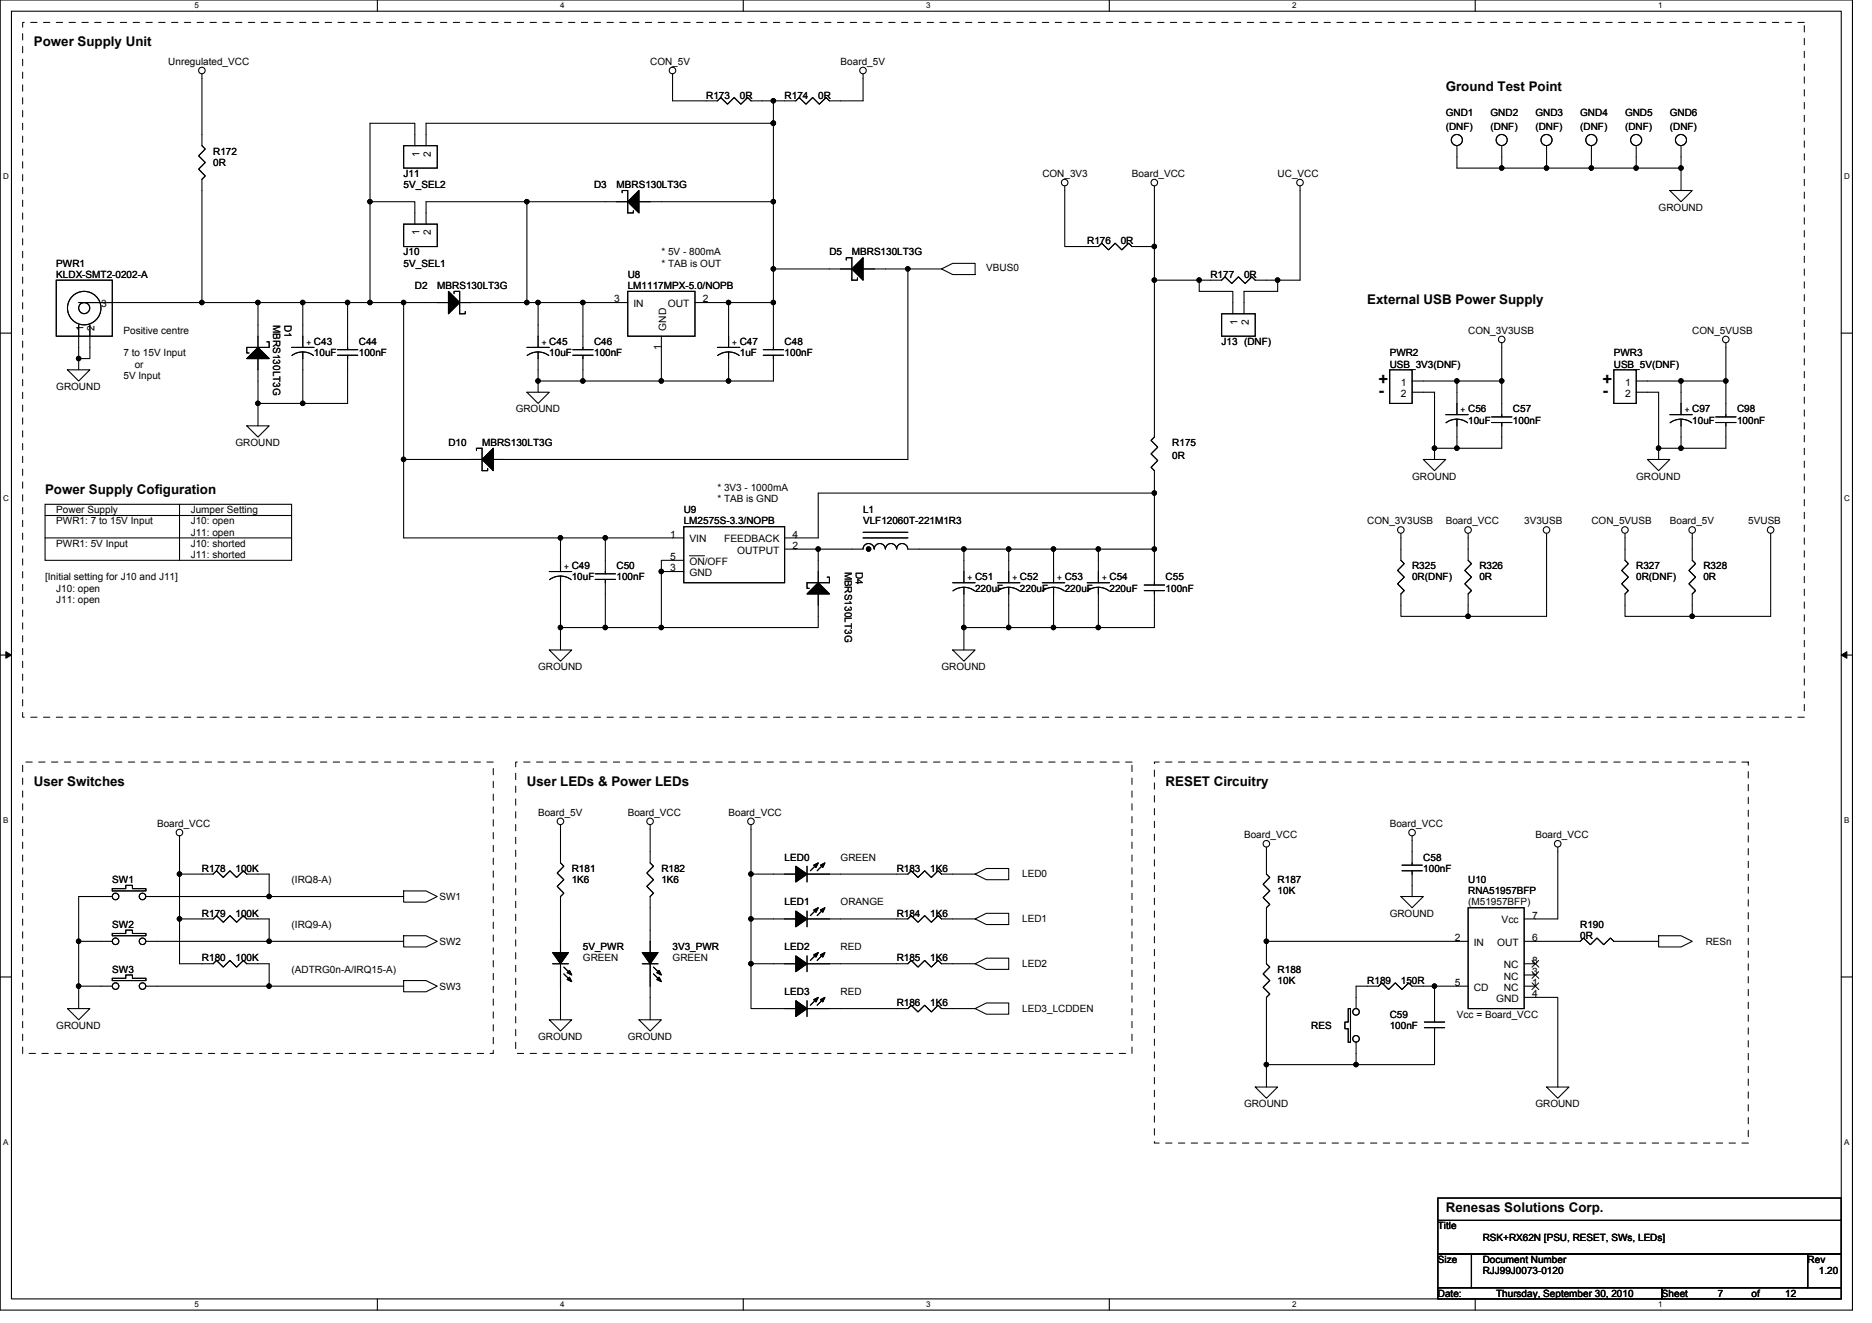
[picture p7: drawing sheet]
<svg xmlns="http://www.w3.org/2000/svg" width="297mm" height="210mm" viewBox="0 0 297 210" stroke-linecap="round" stroke-linejoin="round" font-family="sans-serif">
<path d="M0 0h293.9v207.9h-293.9zM1.8 1.8h290.4v204.3h-290.4z" fill="none" stroke="#000" stroke-width=".17"/>
<g fill="#fff">
<path d="M30.8 .2h.7v1.4h-.7z"/>
<path d="M30.8 206.3h.7v1.4h-.7z"/>
</g>
<path d="M59.9 0v1.8M59.9 206.1v1.8" fill="none" stroke="#000" stroke-width=".17"/>
<g fill="#fff">
<path d="M88.9 .2h.7v1.4h-.7z"/>
<path d="M88.9 206.3h.7v1.4h-.7z"/>
</g>
<path d="M117.9 0v1.8M117.9 206.1v1.8" fill="none" stroke="#000" stroke-width=".17"/>
<g fill="#fff">
<path d="M147 .2h.7v1.4h-.7z"/>
<path d="M147 206.3h.7v1.4h-.7z"/>
</g>
<path d="M176 0v1.8M176 206.1v1.8" fill="none" stroke="#000" stroke-width=".17"/>
<g fill="#fff">
<path d="M205 .2h.7v1.4h-.7z"/>
<path d="M205 206.3h.7v1.4h-.7z"/>
</g>
<path d="M234.1 0v1.8M234.1 206.1v1.8" fill="none" stroke="#000" stroke-width=".17"/>
<g fill="#fff">
<path d="M263.1 .2h.7v1.4h-.7z"/>
<path d="M263.1 206.3h.7v1.4h-.7z"/>
<path d="M.5 27.3h.9v1.4h-.9z"/>
<path d="M292.6 27.3h.9v1.4h-.9z"/>
<path d="M.5 78.4h.9v1.4h-.9z"/>
<path d="M292.6 78.4h.9v1.4h-.9z"/>
</g>
<path d="M0 52.9h1.8M292.2 52.9h1.7" fill="none" stroke="#000" stroke-width=".17"/>
<g fill="#fff">
<path d="M.5 129.5h.8v1.4h-.8z"/>
<path d="M292.6 129.5h.9v1.4h-.9z"/>
</g>
<path d="M0 103.9h1.8M292.2 103.9h1.7" fill="none" stroke="#000" stroke-width=".17"/>
<path d="M.9 103.4l.9 .5-.9 .5zM292.2 103.9l.8-.5v1z" fill="#000" stroke="#000" stroke-width=".16"/>
<g fill="#fff">
<path d="M.5 180.5h.8v1.4h-.8z"/>
<path d="M292.6 180.5h.9v1.4h-.9z"/>
</g>
<g fill="none" stroke="#000" stroke-width=".17">
<path d="M32 11.7v11.4l.6 .5-1.1 1.1 1.1 1.1-1.1 1 1.1 1.1-.6 .5v19.6h8.9M106.7 11.7v4.3h7.1l.6-.5 1 1 1.1-1 1.1 1 1-1 .6 .5h3.5M122.7 19.6h-55.1v3.5M122.7 16v3.6M122.7 19.6v12.4M136.9 11.7v4.3h-5.3l-.5-.5-1.1 1-1.1-1-1 1-1.1-1-.5 .5h-3.6M58.7 32v16M64 35.6h5.4v3.5h-5.4zM64 23.1h5.4v3.6h-5.4zM65.8 23.1v-3.5h-7.1v12.4h7.1v3.6M83.6 32h16M83.6 32h-16v3.6"/>
<path d="M83.6 32v16M98.7 30.6v-.4h.9v3.6h.9v-.4M101.4 32h21.3M122.7 32v10.7M168.9 29.5v9.6h5.4l.5-.5 1.1 1 1.1-1 1 1 1.1-1 .5 .5h3.6M183.2 29.5v9.6M183.2 39.1v5.4M206.3 29.5v15l-3.6-.1M231.2 23.1v3.6h7.1M238.3 26.7h7.1M238.3 23.1v3.6M245.4 26.7h7.1"/>
<path d="M245.4 23.1v3.6M252.5 26.7h7.1M252.5 23.1v3.6M259.6 26.7h7.1M259.6 23.1v3.6M265 30.2h3.5l-1.8 1.8zM266.7 23.1v3.6M266.7 26.7v3.5M8.9 44.4h8.9v8.9h-8.9zM10.7 58.7h3.6l-1.8 1.8zM12.5 56.9v1.8M12.5 48h19.5"/>
<path d="M12.5 51.6v5.3h1.8v-5.3M40.9 48h7.1v7.1M40.9 56.9v7.1M40.9 48v7.1M42.4 54.2h.3v.9h-3.5v.9h.3M46.3 55.1h3.5M46.3 56.4a2.86 2.86 0 0 1 3.4 0M48 55.8v8.2M48 48h7.2M53.5 56.4h3.3M53.5 55.5h3.3M55.2 56.4v7.6h-7.2"/>
<path d="M55.2 48v7.5M55.2 48h3.5M58.7 48h5.3M64 48v24.9h12.5M71.2 48h-7.2M72 46.6v-.4h.9v3.6h.9v-.4M72.9 48h10.7M83.6 48h1.8M83.6 55.1h3.6M83.6 56.4a2.86 2.86 0 0 1 3.5 0M85.4 48v7.1M85.4 55.8v4.7"/>
<path d="M85.4 48h7.1M90.9 56.4h3.2M90.9 55.5h3.2M92.5 48h7.1M92.5 48v7.5M92.5 56.4v4.1M99.6 46.2h10.7v7.1h-10.7zM104.9 53.3v7.2M110.3 48h5.3M113.8 55.1h3.6M113.9 56.4a2.86 2.86 0 0 1 3.4 0M115.6 48v7.1"/>
<path d="M115.6 55.8v4.7M115.6 48h7.1v7.5M121.1 56.4h3.2M121.1 55.5h3.2M122.7 56.4v4.1h-7.1M122.7 42.7v5.3M122.7 42.7h12.5M134.3 41.3v-.4h.9v3.5h.9v-.3M136.9 42.7h7.2M144.1 42.7h5.3M144.1 42.7v30.2h-65.8M149.4 42.7l1.8-.9h3.5v1.8h-3.5z"/>
<path d="M183.2 44.5v24.8l-.6 .6 1.1 1.1-1.1 1 1.1 1.1-1.1 1 .6 .6v3.5M183.2 44.5h7.1v1.7h5.3v3.6M190.3 44.4h3.5l.6-.5 1 1.1 1.1-1.1 1.1 1.1 1-1.1 .6 .5 3.5 .1M193.8 49.8h5.4v3.5h-5.4zM202.7 44.5v1.7h-5.3v3.6M220.5 58.7h3.6v5.3h-3.6zM238.3 54.4v6.1M256.1 58.7h3.5v5.3h-3.5zM273.9 54.4v6.1M39.2 67.6h3.5l-1.8 1.7zM40.9 64h7.1M40.9 64v3.6"/>
<path d="M64 72.9v12.4h24.9M75.6 71.5v-.4h.9v3.6h.9v-.4M83.6 62.2h3.6l-1.8 1.8zM85.4 60.5v1.7M85.4 60.5h7.1M92.5 60.5h12.4M104.9 60.5h10.7M183.2 78.2h-53.4v7.1h-5.3M183.2 78.2v8.9M224.1 60.5h7.1v5.3M224.1 62.2h3.5v8.9M225.8 72.9h3.6l-1.8 1.8z"/>
<path d="M227.6 71.1h3.6M227.6 71.1v1.8M229.4 65.8h3.6M229.4 67.1a2.86 2.86 0 0 1 3.5 0M231.2 66.5v4.6M231.2 60.5h7.1v5.6M236.7 67h3.2M236.7 66.1h3.2M238.3 67v4.1h-7.1M259.6 62.2h3.6v8.9M259.6 60.5h7.1M261.4 72.9h3.6l-1.8 1.8z"/>
<path d="M263.2 71.1v1.8M263.2 71.1h3.5M265 65.8h3.5M265 67.1a2.86 2.86 0 0 1 3.4 0M266.7 66.5v4.6M266.7 60.5h7.2v5.6M266.7 60.5v5.3M272.2 67h3.3M272.2 66.1h3.3M273.9 67v4.1h-7.2M7.2 81.8h39.1M7.2 85.3h39.1"/>
<path d="M7.2 80h39.1v8.9h-39.1zM28.5 80v8.9M87.2 90.7h3.5M87.2 92a2.86 2.86 0 0 1 3.4 0M88.9 85.3v5.4M88.9 91.4v8.2M88.9 85.3h7.2v5.7M88.9 99.6h7.2M88.9 99.6v3.5M94.4 91.9h3.3M94.4 91h3.3M96.1 91.9v7.7"/>
<path d="M96.1 99.6h8.8M96.1 85.3h12.4M108.5 88.9h-3.6v1.8M108.5 90.7h-3.6v8.9M108.5 83.6h16v8.9h-16zM124.5 87.1h5.3v5.4M129.8 94.2v5.4h-24.9M131.3 91.6h.3v.9h-3.5v.8h.3M136.9 85.3h7.2M136.9 84.5h7.2M140.5 87.1a.89 .89 0 0 0-.9-.9 .89 .89 0 0 0-.9 .9 .88 .88 0 0 0-.9-.9 .88 .88 0 0 0-.9 .9h-7.1M140.5 87.1a.88 .88 0 0 1 .9-.9 .88 .88 0 0 1 .9 .9"/>
<path d="M142.3 87.1a.88 .88 0 0 1 .9-.9 .88 .88 0 0 1 .8 .9M151.2 92.5h3.5M151.2 93.7a2.86 2.86 0 0 1 3.4 0M152.9 87.1v5.4M152.9 87.1h7.2v5.4M152.9 87.1h-8.8M152.9 93.2v6.4M152.9 99.6v3.5M152.9 99.6h7.2M158.3 92.5h3.5M158.3 93.7a2.86 2.86 0 0 1 3.5 0M160.1 87.1h7.1v5.4"/>
<path d="M160.1 93.2v6.4M160.1 99.6h7.1M165.4 92.5h3.5M165.4 93.7a2.86 2.86 0 0 1 3.5 0M167.2 93.2v6.4M167.2 87.1h7.1M167.2 99.6h7.1M172.5 92.5h3.6M172.5 93.7a2.86 2.86 0 0 1 3.5 0M174.3 87.1h8.9M174.3 87.1v5.4M174.3 93.2v6.4"/>
<path d="M181.6 93.7h3.2M181.6 92.8h3.2M183.2 87.1v5.7M183.2 93.7v5.9h-8.9M222.3 84.6v4.3l.5 .5-1 1.1 1 1.1-1 1 1 1.1-.5 .5v3.6h10.7M233 84.6v4.3l.5 .5-1.1 1.1 1.1 1.1-1.1 1 1.1 1.1-.5 .5v3.6h12.4v-13.2M257.8 84.6v4.3l.6 .5-1.1 1.1 1.1 1.1-1.1 1 1.1 1.1-.6 .5v3.6h10.7M268.5 84.6v4.3l.5 .5-1 1.1 1 1.1-1 1 1 1.1-.5 .5v3.6h12.5v-13.2M87.2 103.1h3.5l-1.8 1.8zM151.2 103.1h3.5l-1.8 1.8zM28.5 132.6v6.1M28.5 138.7v7.1"/>
<path d="M28.5 138.7h5.3l.6-.5 1 1 1.1-1 1 1 1.1-1 .6 .5h3.5v3.5M88.9 130.9v6l.6 .5-1.1 1.1 1.1 1.1-1.1 1 1.1 1.1-.6 .5v8.9M103.2 130.9v6l.5 .5-1.1 1.1 1.1 1.1-1.1 1 1.1 1.1-.5 .5v8.9M119.2 130.9v7.8h7.1M119.2 138.7v7.1h7.1M128.1 138.7h16l.5-.5 1.1 1 1-1 1.1 1 1.1-1 .5 .5h5.3M128.1 137.4v2.5M129.7 137.1l-1.1 1.1M130.7 137.1l-1 1.1M154.7 138.7l1.8-.9h3.6v1.8h-3.6zM201 134.4v4.3l.5 .5-1.1 1.1 1.1 1.1-1.1 1 1.1 1.1-.5 .5v8.9l.5 .5-1.1 1.1 1.1 1.1-1.1 1 1.1 1.1-.5 .5v10.7M222.5 138.2h3.2"/>
<path d="M222.5 137.3h3.2M224.1 132.6v4.7M224.1 138.2v4M247.2 134.4v11.4h-3.6M0 155h1.8M12.5 149.4v7.1M12.5 156.5v3.5M12.5 149.4h5.3M17.8 142.2h-5.3v7.2M17.8 156.5h-5.3M17.8 155.2h2.2v-.5h1v.5h2.2v.4h-5.4zM17.8 148.1h2.2v-.5h1v.5h2.2v.4h-5.4z"/>
<path d="M17.8 141h2.2v-.5h1v.5h2.2v.4h-5.4zM23.2 149.4h19.5M23.2 156.5h19.5M28.5 145.8v7.1h5.3l.6-.5 1 1 1.1-1 1 1 1.1-1 .6 .5h3.5v3.6M28.5 145.8h5.3l.6-.5 1 1 1.1-1 1 1 1.1-1 .6 .5h3.5v3.6M42.7 142.2h21.3M42.7 149.4h21.3M42.7 156.5h21.3M42.7 142.2h-19.5M64 141.4h3.6l1.8 .8-1.8 .9h-3.6zM64 148.5h3.6l1.8 .9-1.8 .8h-3.6zM64 155.6h3.6l1.8 .9-1.8 .9h-3.6z"/>
<path d="M87.7 152.9h2.5M88.9 152.9v8.9M89.5 153.4l1 1.1M89.5 154.5l1 1.1M101.9 152.9h2.5M103.2 152.9v8.9M103.7 153.4l1.1 1.1M103.7 154.5l1.1 1.1M119.2 152.9v7.1h7.1M119.2 145.8v7.1h7.1M128.1 145.8h16l.5-.5 1.1 1 1-1 1.1 1 1.1-1 .5 .5h5.3M128.1 152.9h16l.5-.5 1.1 1 1-1 1.1 1 1.1-1 .5 .5h5.3"/>
<path d="M128.1 158.8v2.5M128.1 144.5v2.5M128.1 151.7v2.5M129.7 158.4l-1.1 1.1M129.7 144.2l-1.1 1.1M129.7 151.3l-1.1 1.1M130.7 158.4l-1 1.1M130.7 144.2l-1 1.1M130.7 151.3l-1 1.1M154.7 145.8l1.8-.9h3.6v1.8h-3.6zM154.7 152.9l1.8-.9h3.6v1.8h-3.6zM222.3 142.2h3.5l-1.7 1.8z"/>
<path d="M227.6 156.5h-3.5l-.6-.6-1 1.1-1.1-1.1-1.1 1.1-1-1.1-.6 .6h-3.5v3.5M227.6 156.5v5.7M227.6 156.5h5.4M233 144h8.8v16h-8.8zM233 149.4h-32M241.8 149.4h1.8M241.8 152.9h1.8M241.8 156.5h1.8M241.8 154.7h1.8M241.8 158.2h1.8M241.8 145.8h1.8M243.6 149.4h7.1l.6-.6 1 1.1 1.1-1.1 1.1 1.1 1-1.1 .6 .6h7.1"/>
<path d="M243.6 158.2h3.6v14.3M263.2 148.5h3.5l1.8 .9-1.8 .8h-3.5zM292.2 155h1.7M10.7 160h3.6l-1.8 1.8zM87.2 161.8h3.5l-1.8 1.8zM101.4 161.8h3.5l-1.7 1.8zM128.1 160h16l.5-.5 1.1 1 1-1 1.1 1 1.1-1 .5 .5h5.3M154.7 160l1.8-.9h3.6v1.8h-3.6zM199.2 172.5h3.5l-1.7 1.7zM201 168.9v3.6M201 168.9h14.2M213.9 160h.4v5.4h-.4v-2.2h-.5v-1h.5z"/>
<path d="M226 163h3.2M226 162.2h3.2M227.6 163v5.9h-12.4v-3.5M245.4 172.5h3.6l-1.8 1.7zM228.2 190.1h64v3.5h-64zM228.2 193.6h64v5.4h-64zM228.2 199h5.3v5.3h-5.3zM233.5 199h53.3v5.3h-53.3zM286.8 199h5.4v5.3h-5.4zM228.2 204.3h35.5v1.8h-35.5zM263.7 204.3h28.5v1.8h-28.5z"/>
<circle cx="32" cy="11.2" r=".52"/>
<circle cx="106.7" cy="11.2" r=".52"/>
<circle cx="136.9" cy="11.2" r=".52"/>
<circle cx="168.9" cy="29" r=".52"/>
<circle cx="183.2" cy="29" r=".52"/>
<circle cx="206.3" cy="29" r=".52"/>
<circle cx="231.2" cy="22.2" r=".88"/>
<circle cx="238.3" cy="22.2" r=".88"/>
<circle cx="245.4" cy="22.2" r=".88"/>
<circle cx="252.5" cy="22.2" r=".88"/>
<circle cx="259.6" cy="22.2" r=".88"/>
<circle cx="266.7" cy="22.2" r=".88"/>
<circle cx="13.4" cy="48.9" r=".88"/>
<circle cx="13.4" cy="48.9" r="2.66"/>
<circle cx="238.3" cy="53.9" r=".52"/>
<circle cx="273.8" cy="53.9" r=".52"/>
<circle cx="222.3" cy="84.1" r=".52"/>
<circle cx="232.9" cy="84.1" r=".52"/>
<circle cx="245.4" cy="84.1" r=".52"/>
<circle cx="257.8" cy="84.1" r=".52"/>
<circle cx="268.5" cy="84.1" r=".52"/>
<circle cx="280.9" cy="84.1" r=".52"/>
<circle cx="28.5" cy="132.1" r=".52"/>
<circle cx="88.9" cy="130.3" r=".52"/>
<circle cx="103.1" cy="130.3" r=".52"/>
<circle cx="119.2" cy="130.3" r=".52"/>
<circle cx="200.9" cy="133.9" r=".52"/>
<circle cx="224.1" cy="132.1" r=".52"/>
<circle cx="247.2" cy="133.9" r=".52"/>
<circle cx="18.3" cy="149.3" r=".52"/>
<circle cx="18.3" cy="142.2" r=".52"/>
<circle cx="18.3" cy="156.5" r=".52"/>
<circle cx="22.6" cy="142.2" r=".52"/>
<circle cx="22.6" cy="149.3" r=".52"/>
<circle cx="22.6" cy="156.5" r=".52"/>
<circle cx="215.2" cy="164.8" r=".52"/>
<circle cx="215.2" cy="160.5" r=".52"/>
</g>
<g fill="#000" stroke="#000" stroke-width=".17">
<path d="M99.6 32l1.8-1.8v3.6z" fill-rule="evenodd"/>
<path d="M99.6 32l1.8-1.8v3.6z" fill-rule="evenodd"/>
<path d="M40.9 55.1l1.8 1.8h-3.5z" fill-rule="evenodd"/>
<path d="M40.9 55.1l1.8 1.8h-3.5z" fill-rule="evenodd"/>
<path d="M71.2 46.2l1.7 1.8-1.7 1.8z" fill-rule="evenodd"/>
<path d="M71.2 46.2l1.7 1.8-1.7 1.8z" fill-rule="evenodd"/>
<path d="M135.2 42.7l1.7-1.8v3.5z" fill-rule="evenodd"/>
<path d="M135.2 42.7l1.7-1.8v3.5z" fill-rule="evenodd"/>
<path d="M76.5 72.9l1.8-1.8v3.6z" fill-rule="evenodd"/>
<path d="M76.5 72.9l1.8-1.8v3.6z" fill-rule="evenodd"/>
<path d="M129.8 92.5l1.8 1.7h-3.5z" fill-rule="evenodd"/>
<path d="M129.8 92.5l1.8 1.7h-3.5z" fill-rule="evenodd"/>
<path d="M126.3 137.4l1.8 1.3-1.8 1.2z" fill-rule="evenodd"/>
<path d="M126.3 137.4l1.8 1.3-1.8 1.2z" fill-rule="evenodd"/>
<path d="M129.1 137.3l.7-.4-.3 .7z" fill-rule="evenodd"/>
<path d="M129.1 137.3l.7-.4-.3 .7z" fill-rule="evenodd"/>
<path d="M130.2 137.3l.7-.4-.3 .7z" fill-rule="evenodd"/>
<path d="M130.2 137.3l.7-.4-.3 .7z" fill-rule="evenodd"/>
<path d="M87.7 151.1h2.5l-1.3 1.8z" fill-rule="evenodd"/>
<path d="M87.7 151.1h2.5l-1.3 1.8z" fill-rule="evenodd"/>
<path d="M90.4 155l.3 .7-.7-.3z" fill-rule="evenodd"/>
<path d="M90.4 154l.3 .7-.7-.4z" fill-rule="evenodd"/>
<path d="M90.4 155l.3 .7-.7-.3z" fill-rule="evenodd"/>
<path d="M90.4 154l.3 .7-.7-.4z" fill-rule="evenodd"/>
<path d="M101.9 151.1h2.5l-1.2 1.8z" fill-rule="evenodd"/>
<path d="M101.9 151.1h2.5l-1.2 1.8z" fill-rule="evenodd"/>
<path d="M104.6 155l.3 .7-.7-.3z" fill-rule="evenodd"/>
<path d="M104.6 154l.3 .7-.7-.4z" fill-rule="evenodd"/>
<path d="M104.6 155l.3 .7-.7-.3z" fill-rule="evenodd"/>
<path d="M104.6 154l.3 .7-.7-.4z" fill-rule="evenodd"/>
<path d="M126.3 144.5l1.8 1.3-1.8 1.2z" fill-rule="evenodd"/>
<path d="M126.3 144.5l1.8 1.3-1.8 1.2z" fill-rule="evenodd"/>
<path d="M126.3 151.7l1.8 1.2-1.8 1.3z" fill-rule="evenodd"/>
<path d="M126.3 151.7l1.8 1.2-1.8 1.3z" fill-rule="evenodd"/>
<path d="M129.1 158.6l.7-.4-.3 .8z" fill-rule="evenodd"/>
<path d="M129.1 158.6l.7-.4-.3 .8z" fill-rule="evenodd"/>
<path d="M129.1 144.4l.7-.4-.3 .7z" fill-rule="evenodd"/>
<path d="M129.1 144.4l.7-.4-.3 .7z" fill-rule="evenodd"/>
<path d="M129.1 151.5l.7-.4-.3 .7z" fill-rule="evenodd"/>
<path d="M129.1 151.5l.7-.4-.3 .7z" fill-rule="evenodd"/>
<path d="M130.2 158.6l.7-.4-.3 .8z" fill-rule="evenodd"/>
<path d="M130.2 158.6l.7-.4-.3 .8z" fill-rule="evenodd"/>
<path d="M130.2 144.4l.7-.4-.3 .7z" fill-rule="evenodd"/>
<path d="M130.2 144.4l.7-.4-.3 .7z" fill-rule="evenodd"/>
<path d="M130.2 151.5l.7-.4-.3 .7z" fill-rule="evenodd"/>
<path d="M130.2 151.5l.7-.4-.3 .7z" fill-rule="evenodd"/>
<path d="M126.3 158.8l1.8 1.2-1.8 1.3z" fill-rule="evenodd"/>
<path d="M126.3 158.8l1.8 1.2-1.8 1.3z" fill-rule="evenodd"/>
<circle cx="122.7" cy="19.5" r=".35"/>
<circle cx="122.7" cy="16" r=".35"/>
<circle cx="58.7" cy="32" r=".35"/>
<circle cx="83.6" cy="32" r=".35"/>
<circle cx="122.7" cy="32" r=".35"/>
<circle cx="183.2" cy="39.1" r=".35"/>
<circle cx="238.3" cy="26.7" r=".35"/>
<circle cx="245.4" cy="26.7" r=".35"/>
<circle cx="252.5" cy="26.7" r=".35"/>
<circle cx="259.6" cy="26.7" r=".35"/>
<circle cx="266.7" cy="26.7" r=".35"/>
<circle cx="12.5" cy="56.9" r=".35"/>
<circle cx="32" cy="48" r=".35"/>
<circle cx="40.9" cy="48" r=".35"/>
<circle cx="48" cy="48" r=".35"/>
<circle cx="55.1" cy="48" r=".35"/>
<circle cx="58.7" cy="48" r=".35"/>
<circle cx="64" cy="48" r=".35"/>
<circle cx="83.6" cy="48" r=".35"/>
<circle cx="85.4" cy="48" r=".35"/>
<circle cx="92.5" cy="48" r=".35"/>
<circle cx="115.6" cy="48" r=".35"/>
<circle cx="122.7" cy="48" r=".35"/>
<circle cx="122.7" cy="42.7" r=".35"/>
<circle cx="144" cy="42.7" r=".35"/>
<circle cx="183.2" cy="44.4" r=".35"/>
<circle cx="190.3" cy="44.4" r=".35"/>
<circle cx="202.7" cy="44.4" r=".35"/>
<circle cx="40.9" cy="64" r=".35"/>
<circle cx="48" cy="64" r=".35"/>
<circle cx="64" cy="72.9" r=".35"/>
<circle cx="85.4" cy="60.4" r=".35"/>
<circle cx="92.5" cy="60.4" r=".35"/>
<circle cx="104.9" cy="60.4" r=".35"/>
<circle cx="115.6" cy="60.4" r=".35"/>
<circle cx="183.2" cy="78.2" r=".35"/>
<circle cx="227.6" cy="71.1" r=".35"/>
<circle cx="231.2" cy="60.4" r=".35"/>
<circle cx="231.2" cy="71.1" r=".35"/>
<circle cx="238.3" cy="60.4" r=".35"/>
<circle cx="263.2" cy="71.1" r=".35"/>
<circle cx="266.7" cy="71.1" r=".35"/>
<circle cx="266.7" cy="60.4" r=".35"/>
<circle cx="273.8" cy="60.4" r=".35"/>
<circle cx="88.9" cy="85.3" r=".35"/>
<circle cx="88.9" cy="99.6" r=".35"/>
<circle cx="96" cy="99.6" r=".35"/>
<circle cx="96" cy="85.3" r=".35"/>
<circle cx="104.9" cy="90.7" r=".35"/>
<circle cx="104.9" cy="99.6" r=".35"/>
<circle cx="129.8" cy="87.1" r=".35"/>
<circle cx="137.8" cy="87.1" r=".35"/>
<circle cx="152.9" cy="99.6" r=".35"/>
<circle cx="152.9" cy="87.1" r=".35"/>
<circle cx="160" cy="87.1" r=".35"/>
<circle cx="160" cy="99.6" r=".35"/>
<circle cx="167.2" cy="99.6" r=".35"/>
<circle cx="167.2" cy="87.1" r=".35"/>
<circle cx="174.3" cy="87.1" r=".35"/>
<circle cx="174.3" cy="99.6" r=".35"/>
<circle cx="183.2" cy="87.1" r=".35"/>
<circle cx="232.9" cy="97.8" r=".35"/>
<circle cx="268.5" cy="97.8" r=".35"/>
<circle cx="28.5" cy="138.7" r=".35"/>
<circle cx="119.2" cy="138.7" r=".35"/>
<circle cx="12.5" cy="149.3" r=".35"/>
<circle cx="12.5" cy="156.5" r=".35"/>
<circle cx="28.5" cy="145.8" r=".35"/>
<circle cx="42.7" cy="142.2" r=".35"/>
<circle cx="42.7" cy="156.5" r=".35"/>
<circle cx="42.7" cy="149.3" r=".35"/>
<circle cx="119.2" cy="152.9" r=".35"/>
<circle cx="119.2" cy="145.8" r=".35"/>
<circle cx="200.9" cy="149.3" r=".35"/>
<circle cx="227.6" cy="156.5" r=".35"/>
<circle cx="200.9" cy="168.9" r=".35"/>
<circle cx="215.2" cy="168.9" r=".35"/>
</g>
<path d="M3.6 3.6h282.7v110.2h-282.7zM3.6 120.9h74.7v46.2h-74.7zM81.8 120.9h97.8v46.2h-97.8zM183.2 120.9h94.2v60.5h-94.2z" fill="none" stroke="#000" stroke-width=".16" stroke-dasharray="1 1 1 1 1 1 1 1"/>
<path d="M109.4 88.2h2.4M243.1 155.9l1.1 1.1M243.1 154.2l1.1 1M243.1 152.4l1.1 1.1M244.2 155.9l-1.1 1.1M244.2 154.2l-1.1 1M244.2 152.4l-1.1 1.1" fill="none" stroke="#000" stroke-width=".16"/>
<g font-size="2.6">
<text x="218.7" y="61.1">+</text>
<text x="218.7" y="62.9">-</text>
<text x="254.3" y="61.1">+</text>
<text x="254.3" y="62.9">-</text>
</g>
<g font-size="2.1">
<text x="5.4" y="7.3">Power Supply Unit</text>
<text x="229.4" y="14.4">Ground Test Point</text>
<text x="217" y="48.2">External USB Power Supply</text>
<text x="7.2" y="78.4">Power Supply Cofiguration</text>
<text x="5.4" y="124.7">User Switches</text>
<text x="83.6" y="124.7">User LEDs &amp; Power LEDs</text>
<text x="185" y="124.7">RESET Circuitry</text>
<text x="229.4" y="192.2">Renesas Solutions Corp.</text>
</g>
<g font-size="1.6">
<text x="26.7" y="10.3">Unregulated_VCC</text>
<text x="103.2" y="10.3">CON_5V</text>
<text x="133.4" y="10.3">Board_5V</text>
<text x="112.1" y="15.6">R173</text>
<text x="117.4" y="15.6">0R</text>
<text x="124.5" y="15.6">R174</text>
<text x="129.8" y="15.6">0R</text>
<text x="229.4" y="18.5">GND1</text>
<text x="229.4" y="20.6">(DNF)</text>
<text x="236.5" y="18.5">GND2</text>
<text x="236.5" y="20.6">(DNF)</text>
<text x="243.6" y="18.5">GND3</text>
<text x="243.6" y="20.6">(DNF)</text>
<text x="250.7" y="18.5">GND4</text>
<text x="250.7" y="20.6">(DNF)</text>
<text x="257.8" y="18.5">GND5</text>
<text x="257.8" y="20.6">(DNF)</text>
<text x="265" y="18.5">GND6</text>
<text x="265" y="20.6">(DNF)</text>
<text x="33.8" y="24.5">R172</text>
<text x="33.8" y="26.3">0R</text>
<text x="64" y="28.1">J11</text>
<text x="64" y="29.9">5V_SEL2</text>
<text x="66.6" y="24.9" transform="rotate(-90 66.6 24.9)">1</text>
<text x="68.3" y="24.9" transform="rotate(-90 68.3 24.9)">2</text>
<text x="94.3" y="29.9">D3</text>
<text x="97.8" y="29.9">MBRS130LT3G</text>
<text x="165.4" y="28.1">CON_3V3</text>
<text x="179.6" y="28.1">Board_VCC</text>
<text x="202.7" y="28.1">UC_VCC</text>
<text x="263.2" y="33.4">GROUND</text>
<text x="64" y="40.5">J10</text>
<text x="66.6" y="37.4" transform="rotate(-90 66.6 37.4)">1</text>
<text x="68.3" y="37.4" transform="rotate(-90 68.3 37.4)">2</text>
<text x="104.9" y="40.5">* 5V - 800mA</text>
<text x="131.6" y="40.5">D5</text>
<text x="135.2" y="40.5">MBRS130LT3G</text>
<text x="172.5" y="38.8">R176</text>
<text x="177.8" y="38.8">0R</text>
<text x="8.9" y="42.3">PWR1</text>
<text x="8.9" y="44.1">KLDX-SMT2-0202-A</text>
<text x="64" y="42.3">5V_SEL1</text>
<text x="65.8" y="45.9">D2</text>
<text x="69.4" y="45.9">MBRS130LT3G</text>
<text x="97.5" y="48">3</text>
<text x="99.6" y="44.1">U8</text>
<text x="99.6" y="45.9">LM1117MPX-5.0/NOPB</text>
<text x="104.9" y="42.3">* TAB is OUT</text>
<text x="111.5" y="48">2</text>
<text x="156.5" y="43">VBUS0</text>
<text x="192.1" y="44.1">R177</text>
<text x="197.4" y="44.1">0R</text>
<text x="13.2" y="52.5" transform="rotate(-90 13.2 52.5)">1</text>
<text x="15" y="52.5" transform="rotate(-90 15 52.5)">2</text>
<text x="16" y="48.7">3</text>
<text x="19.6" y="53">Positive centre</text>
<text x="43.4" y="51.6" transform="rotate(90 43.4 51.6)">MBRS130LT3G</text>
<text x="45.1" y="51.6" transform="rotate(90 45.1 51.6)">D1</text>
<text x="100.5" y="48.7">IN</text>
<text x="105.7" y="52.5" transform="rotate(-90 105.7 52.5)">GND</text>
<text x="106" y="48.7">OUT</text>
<text x="196.4" y="51.6" transform="rotate(-90 196.4 51.6)">1</text>
<text x="198.1" y="51.6" transform="rotate(-90 198.1 51.6)">2</text>
<text x="233" y="53">CON_3V3USB</text>
<text x="268.5" y="53">CON_5VUSB</text>
<text x="19.6" y="56.5">7 to 15V Input</text>
<text x="21.4" y="58.3">or</text>
<text x="48.6" y="54.8">+ C43</text>
<text x="49.8" y="56.5">10uF</text>
<text x="56.9" y="54.8">C44</text>
<text x="56.9" y="56.5">100nF</text>
<text x="85.9" y="54.8">+ C45</text>
<text x="87.2" y="56.5">10uF</text>
<text x="94.3" y="54.8">C46</text>
<text x="94.3" y="56.5">100nF</text>
<text x="104.9" y="55.5" transform="rotate(-90 104.9 55.5)">1</text>
<text x="116.1" y="54.8">+ C47</text>
<text x="117.4" y="56.5">1uF</text>
<text x="124.5" y="54.8">C48</text>
<text x="124.5" y="56.5">100nF</text>
<text x="193.8" y="54.8">J13 (DNF)</text>
<text x="220.5" y="56.5">PWR2</text>
<text x="220.5" y="58.3">USB_3V3(DNF)</text>
<text x="256.1" y="56.5">PWR3</text>
<text x="256.1" y="58.3">USB_5V(DNF)</text>
<text x="8.9" y="61.9">GROUND</text>
<text x="19.6" y="60.1">5V Input</text>
<text x="81.8" y="65.4">GROUND</text>
<text x="222.3" y="61.2">1</text>
<text x="222.3" y="62.9">2</text>
<text x="231.7" y="65.4">+ C56</text>
<text x="240.1" y="65.4">C57</text>
<text x="257.8" y="61.2">1</text>
<text x="257.8" y="62.9">2</text>
<text x="267.3" y="65.4">+ C97</text>
<text x="275.6" y="65.4">C98</text>
<text x="37.4" y="70.8">GROUND</text>
<text x="71.2" y="70.8">D10</text>
<text x="76.5" y="70.8">MBRS130LT3G</text>
<text x="186" y="70.8">R175</text>
<text x="233" y="67.2">10uF</text>
<text x="240.1" y="67.2">100nF</text>
<text x="268.5" y="67.2">10uF</text>
<text x="275.6" y="67.2">100nF</text>
<text x="113.8" y="77.9">* 3V3 - 1000mA</text>
<text x="186" y="72.9">0R</text>
<text x="224.1" y="76.1">GROUND</text>
<text x="259.6" y="76.1">GROUND</text>
<text x="8.9" y="83.2">PWR1: 7 to 15V Input</text>
<text x="8.9" y="81.4">Power Supply</text>
<text x="30.3" y="81.4">Jumper Setting</text>
<text x="30.3" y="83.2">J10: open</text>
<text x="108.5" y="81.4">U9</text>
<text x="108.5" y="83.2">LM2575S-3.3/NOPB</text>
<text x="113.8" y="79.7">* TAB is GND</text>
<text x="136.9" y="81.4">L1</text>
<text x="136.9" y="83.2">VLF12060T-221M1R3</text>
<text x="217" y="83.2">CON_3V3USB</text>
<text x="229.4" y="83.2">Board_VCC</text>
<text x="241.8" y="83.2">3V3USB</text>
<text x="252.5" y="83.2">CON_5VUSB</text>
<text x="265" y="83.2">Board_5V</text>
<text x="277.4" y="83.2">5VUSB</text>
<text x="8.9" y="86.8">PWR1: 5V Input</text>
<text x="30.3" y="85">J11: open</text>
<text x="30.3" y="86.8">J10: shorted</text>
<text x="30.3" y="88.5">J11: shorted</text>
<text x="106.4" y="85.3">1</text>
<text x="106.4" y="88.9">5</text>
<text x="109.4" y="86.1">VIN</text>
<text x="109.4" y="89.6">ON/OFF</text>
<text x="114.9" y="86.1">FEEDBACK</text>
<text x="117" y="87.8">OUTPUT</text>
<text x="125.7" y="87.1">2</text>
<text x="125.7" y="85.3">4</text>
<text x="7.2" y="92.1">[Initial setting for J10 and J11]</text>
<text x="8.9" y="93.9">J10: open</text>
<text x="8.9" y="95.7">J11: open</text>
<text x="89.5" y="90.3">+ C49</text>
<text x="90.7" y="92.1">10uF</text>
<text x="97.8" y="90.3">C50</text>
<text x="97.8" y="92.1">100nF</text>
<text x="106.4" y="90.7">3</text>
<text x="109.4" y="91.4">GND</text>
<text x="134" y="90.7" transform="rotate(90 134 90.7)">MBRS130LT3G</text>
<text x="135.8" y="90.7" transform="rotate(90 135.8 90.7)">D4</text>
<text x="153.5" y="92.1">+ C51</text>
<text x="154.7" y="93.9">220uF</text>
<text x="160.6" y="92.1">+ C52</text>
<text x="161.8" y="93.9">220uF</text>
<text x="167.7" y="92.1">+ C53</text>
<text x="168.9" y="93.9">220uF</text>
<text x="174.8" y="92.1">+ C54</text>
<text x="176.1" y="93.9">220uF</text>
<text x="185" y="92.1">C55</text>
<text x="185" y="93.9">100nF</text>
<text x="224.1" y="90.3">R325</text>
<text x="224.1" y="92.1">0R(DNF)</text>
<text x="234.7" y="90.3">R326</text>
<text x="234.7" y="92.1">0R</text>
<text x="259.6" y="90.3">R327</text>
<text x="259.6" y="92.1">0R(DNF)</text>
<text x="270.3" y="90.3">R328</text>
<text x="270.3" y="92.1">0R</text>
<text x="85.4" y="106.3">GROUND</text>
<text x="149.4" y="106.3">GROUND</text>
<text x="24.9" y="131.2">Board_VCC</text>
<text x="85.4" y="129.4">Board_5V</text>
<text x="99.6" y="129.4">Board_VCC</text>
<text x="115.6" y="129.4">Board_VCC</text>
<text x="220.5" y="131.2">Board_VCC</text>
<text x="124.5" y="136.5">LED0</text>
<text x="133.4" y="136.5">GREEN</text>
<text x="197.4" y="133">Board_VCC</text>
<text x="225.8" y="136.5">C58</text>
<text x="243.6" y="133">Board_VCC</text>
<text x="17.8" y="140.1">SW1</text>
<text x="32" y="138.3">R178</text>
<text x="37.4" y="138.3">100K</text>
<text x="46.3" y="140.1">(IRQ8-A)</text>
<text x="69.7" y="142.8">SW1</text>
<text x="90.7" y="138.3">R181</text>
<text x="90.7" y="140.1">1K6</text>
<text x="104.9" y="138.3">R182</text>
<text x="104.9" y="140.1">1K6</text>
<text x="124.5" y="143.7">LED1</text>
<text x="133.4" y="143.7">ORANGE</text>
<text x="142.3" y="138.3">R183</text>
<text x="147.6" y="138.3">1K6</text>
<text x="162.2" y="139.2">LED0</text>
<text x="202.7" y="140.1">R187</text>
<text x="202.7" y="141.9">10K</text>
<text x="225.8" y="138.3">100nF</text>
<text x="233" y="143.7">(M51957BFP)</text>
<text x="233" y="140.1">U10</text>
<text x="233" y="141.9">RNA51957BFP</text>
<text x="17.8" y="147.2">SW2</text>
<text x="32" y="145.4">R179</text>
<text x="37.4" y="145.4">100K</text>
<text x="46.3" y="147.2">(IRQ9-A)</text>
<text x="69.7" y="149.9">SW2</text>
<text x="142.3" y="145.4">R184</text>
<text x="147.6" y="145.4">1K6</text>
<text x="162.2" y="146.3">LED1</text>
<text x="220.5" y="145.4">GROUND</text>
<text x="230.8" y="149.3">2</text>
<text x="238.3" y="146.5">Vcc</text>
<text x="243.1" y="149.3">6</text>
<text x="243.1" y="145.8">7</text>
<text x="250.7" y="147.2">R190</text>
<text x="250.7" y="149">0R</text>
<text x="270.7" y="149.9">RESn</text>
<text x="17.8" y="154.3">SW3</text>
<text x="32" y="152.5">R180</text>
<text x="37.4" y="152.5">100K</text>
<text x="46.3" y="154.3">(ADTRG0n-A/IRQ15-A)</text>
<text x="92.5" y="152.5">GREEN</text>
<text x="92.5" y="150.8">5V_PWR</text>
<text x="106.7" y="152.5">GREEN</text>
<text x="106.7" y="150.8">3V3_PWR</text>
<text x="124.5" y="150.8">LED2</text>
<text x="133.4" y="150.8">RED</text>
<text x="142.3" y="152.5">R185</text>
<text x="147.6" y="152.5">1K6</text>
<text x="162.2" y="153.4">LED2</text>
<text x="202.7" y="154.3">R188</text>
<text x="233.8" y="150.1">IN</text>
<text x="237.6" y="150.1">OUT</text>
<text x="238.6" y="155.4">NC</text>
<text x="238.6" y="153.6">NC</text>
<text x="243.1" y="154.7">3</text>
<text x="243.1" y="152.9">8</text>
<text x="69.7" y="157">SW3</text>
<text x="124.5" y="157.9">LED3</text>
<text x="133.4" y="157.9">RED</text>
<text x="142.3" y="159.7">R186</text>
<text x="147.6" y="159.7">1K6</text>
<text x="162.2" y="160.5">LED3_LCDDEN</text>
<text x="202.7" y="156.1">10K</text>
<text x="217" y="156.1">R189</text>
<text x="220.5" y="161.4">C59</text>
<text x="222.3" y="156.1">150R</text>
<text x="230.8" y="156.4">5</text>
<text x="231.2" y="161.4">Vcc = Board_VCC</text>
<text x="233.8" y="157.2">CD</text>
<text x="237.4" y="159">GND</text>
<text x="238.6" y="157.2">NC</text>
<text x="243.1" y="156.4">1</text>
<text x="243.1" y="158.2">4</text>
<text x="8.9" y="163.2">GROUND</text>
<text x="85.4" y="165">GROUND</text>
<text x="99.6" y="165">GROUND</text>
<text x="208.1" y="163.2">RES</text>
<text x="220.5" y="163.2">100nF</text>
<text x="197.4" y="175.7">GROUND</text>
<text x="243.6" y="175.7">GROUND</text>
<text x="228.2" y="195.1">Title</text>
<text x="235.3" y="196.8">RSK+RX62N [PSU, RESET, SWs, LEDs]</text>
<text x="228.2" y="200.4">Size</text>
<text x="235.3" y="200.4">Document Number</text>
<text x="235.3" y="202.2">RJJ99J0073-0120</text>
<text x="286.8" y="200.4">Rev</text>
<text x="288.6" y="202.2">1.20</text>
<text x="228.2" y="205.7">Date:</text>
<text x="237.4" y="205.7">Thursday, September 30, 2010</text>
<text x="263.7" y="205.7">Sheet</text>
<text x="272.6" y="205.7">7</text>
<text x="277.9" y="205.7">of</text>
<text x="283.3" y="205.7">12</text>
</g>
<g font-size="1.3">
<text x="30.8" y="1.3">5</text>
<text x="88.9" y="1.3">4</text>
<text x="147" y="1.3">3</text>
<text x="205" y="1.3">2</text>
<text x="263.1" y="1.3">1</text>
<text x=".5" y="28.4">D</text>
<text x="292.6" y="28.4">D</text>
<text x=".5" y="79.5">C</text>
<text x="292.6" y="79.5">C</text>
<text x=".5" y="130.6">B</text>
<text x="292.6" y="130.6">B</text>
<text x=".5" y="181.7">A</text>
<text x="292.6" y="181.7">A</text>
<text x="30.8" y="207.4">5</text>
<text x="88.9" y="207.4">4</text>
<text x="147" y="207.4">3</text>
<text x="205" y="207.4">2</text>
<text x="263.1" y="207.4">1</text>
</g>
</svg>
